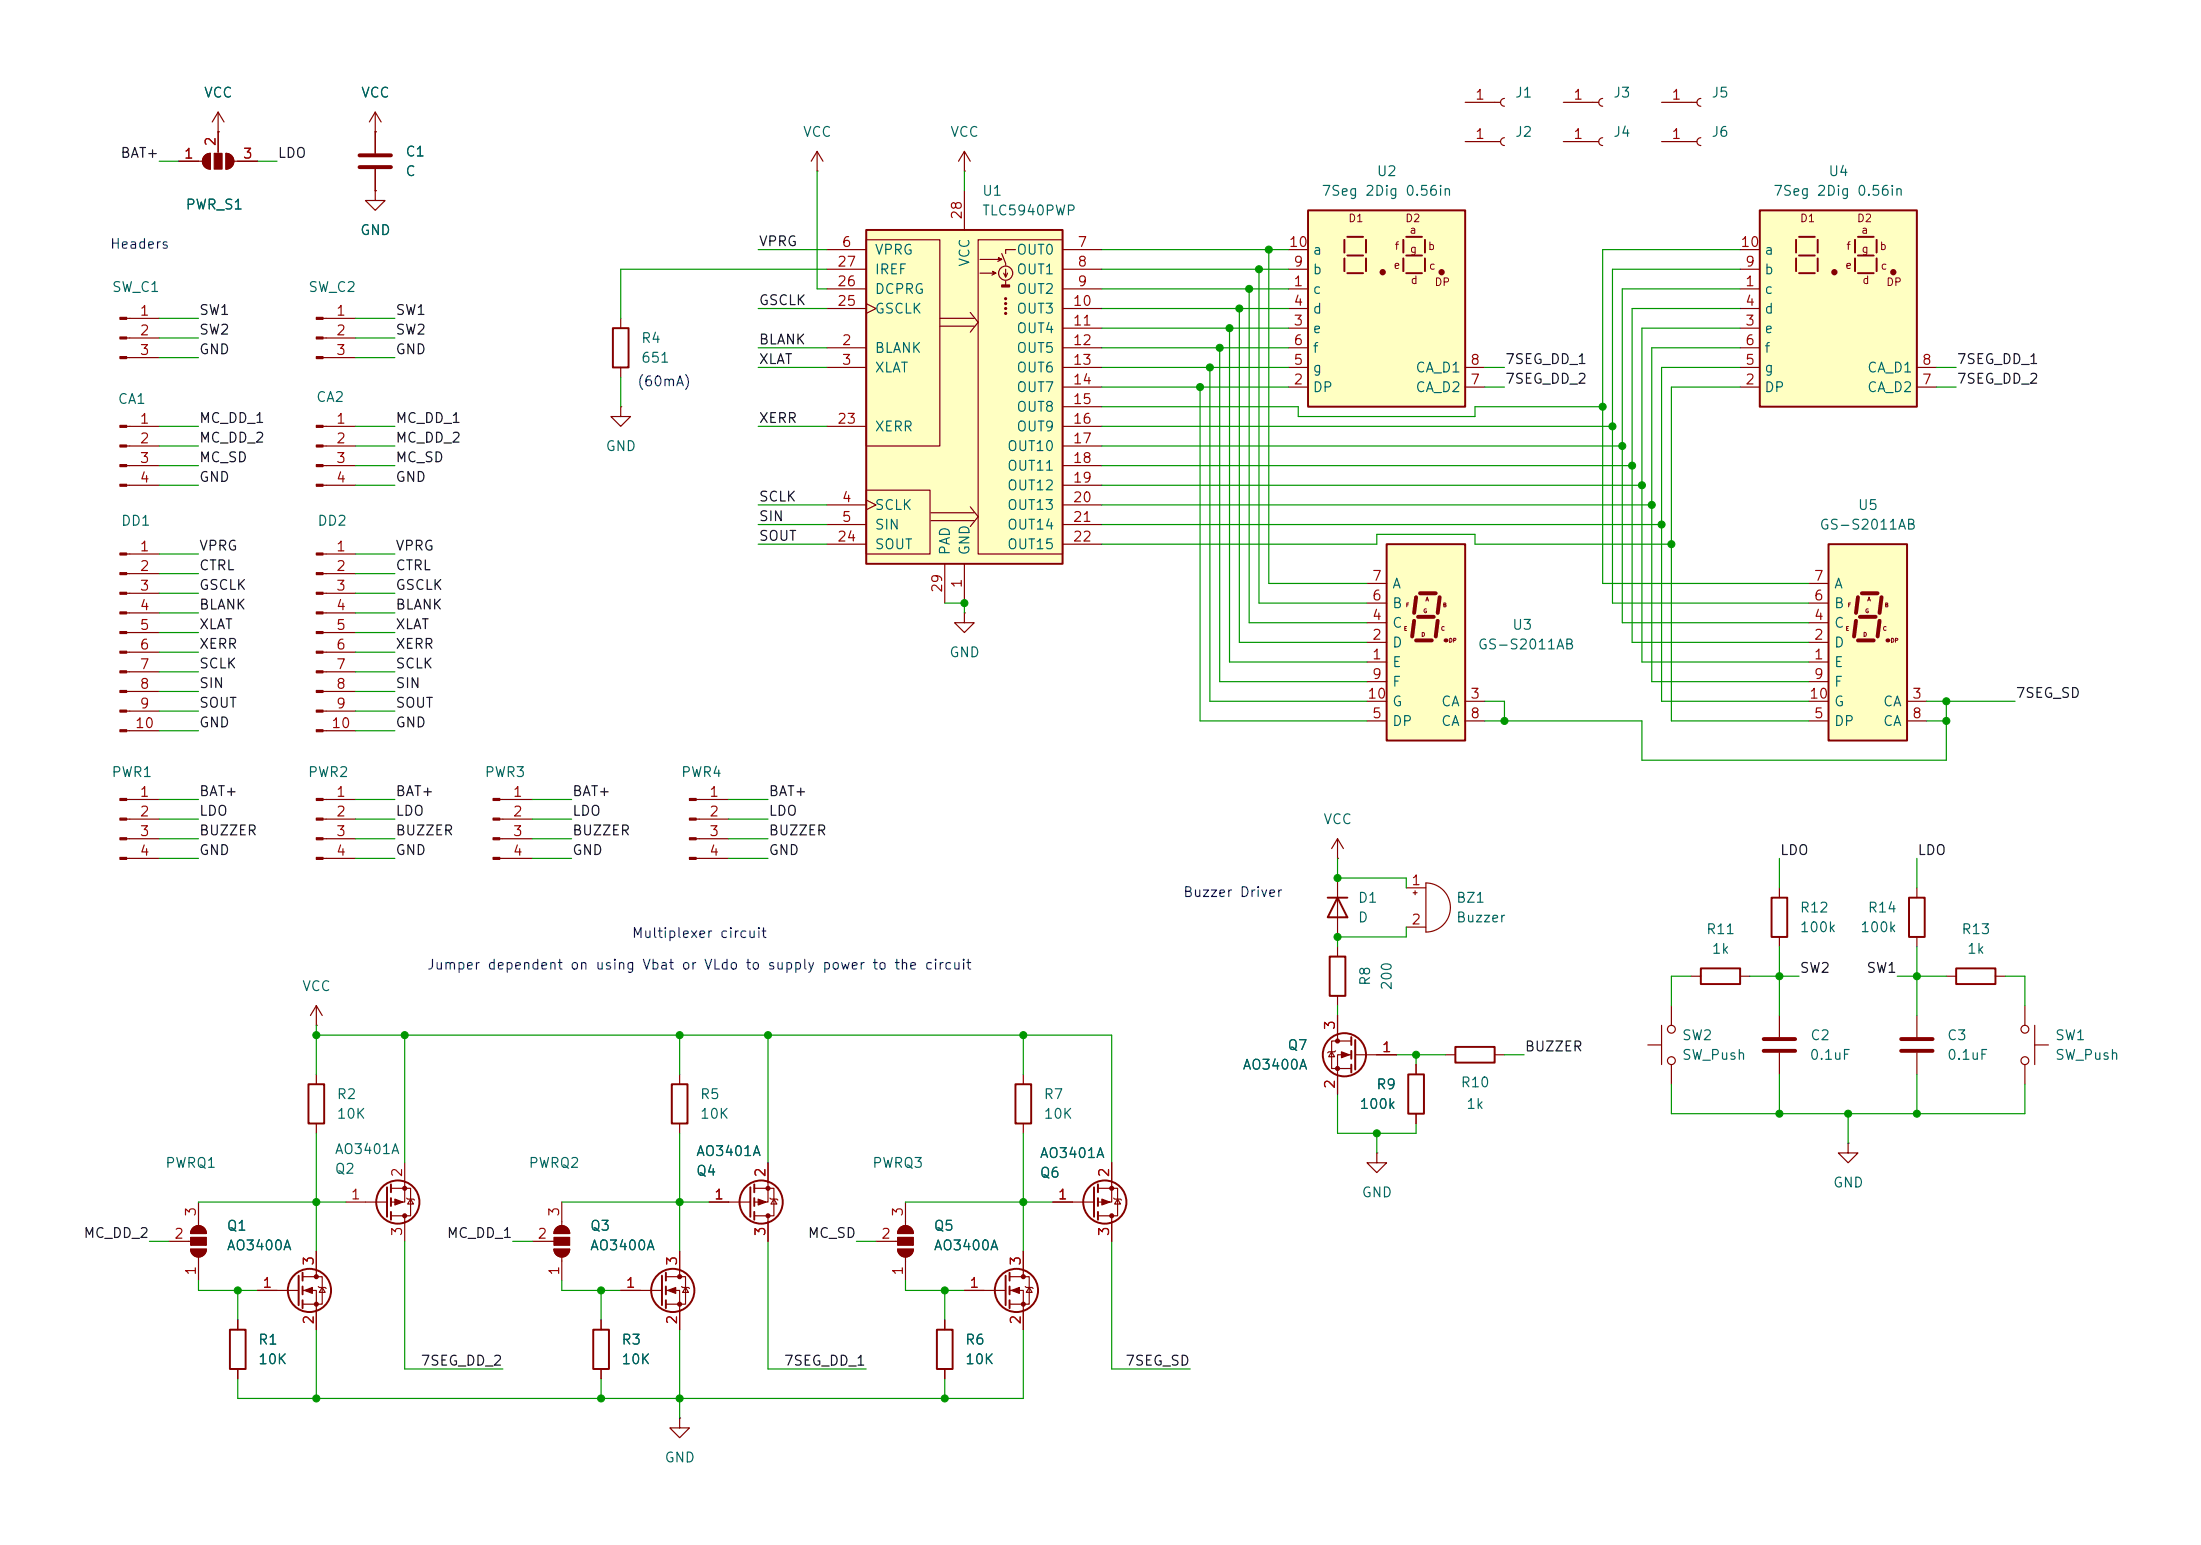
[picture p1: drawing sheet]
<svg xmlns="http://www.w3.org/2000/svg" width="285mm" height="200mm" viewBox="0 0 285 200" stroke-linecap="round" stroke-linejoin="round" font-family="sans-serif">
<path d="M112 29.7h25.4v43.2h-25.4z" fill="#ffffc2"/>
<g fill="none" stroke="#840000" stroke-width=".25">
<path d="M112 29.7h25.4v43.2h-25.4zM229.1 116.1h2.1v5.1h-2.1zM246.9 116.1h2v5.1h-2zM220 125.2h5.1v2.1h-5.1zM253 125.2h5.1v2.1h-5.1zM50.1 153.6v3.8M50.6 153.2v1M50.6 155v1M50.6 156.7v1.1M38.6 165v3.8M39.1 164.6v1M39.1 166.4v1"/>
<path d="M39.1 168.2v1"/>
<circle cx="51.5" cy="155.5" r="2.79"/>
<circle cx="40" cy="166.9" r="2.79"/>
</g>
<g fill="none" stroke="#840000" stroke-width=".15">
<path d="M189.5 13.2h4.6M189.5 18.3h4.6M194.6 12.7a.5 .5 0 0 0-.5 .5 .5 .5 0 0 0 .5 .5M194.6 17.8a.5 .5 0 0 0-.5 .5 .5 .5 0 0 0 .5 .5M202.2 13.2h4.6M202.2 18.3h4.6M207.3 17.8a.5 .5 0 0 0-.5 .5 .5 .5 0 0 0 .5 .5M207.3 12.7a.5 .5 0 0 0-.5 .5 .5 .5 0 0 0 .5 .5M107 32.3h5M107 34.8h5M107 37.4h5M107 39.9h5"/>
<path d="M112 39.3l1.3 .6-1.3 .6M112 31h9.6v26.7h-9.6zM124.7 24.7v5M126.5 31h10.9v40.7h-10.9zM126.8 33.6h2.8l-.6-.3 .6 .3-.6 .2M126.8 35.3h2l-.5-.2 .5 .2-.5 .3M129.6 32.8l.5 1.3v.2M130.1 34.8v1l-.3-.5M130.1 36.3v.6M130.3 35.3l-.2 .5M131.3 32.3h-1.2v.5M137.4 32.3h5.1"/>
<path d="M137.4 34.8h5.1M137.4 37.4h5.1M137.4 39.9h5.1M80.3 52.6v1.3h1.3l-1.3 1.2-1.3-1.2h1.3M80.3 52.6h.1M107 45h5M107 47.5h5M107 55.1h5M121.6 41.2h4.4M121.6 42.2h4.4M125.5 40.4l1 1.3-1 1.3M137.4 45h5.1"/>
<path d="M137.4 47.5h5.1M137.4 42.4h5.1M137.4 50.1h5.1M137.4 52.6h5.1M137.4 55.1h5.1M137.4 57.7h5.1M16.4 71.7h4.2M16.4 74.2h4.2M16.4 76.7h4.2M16.4 79.3h4.2M107 65.3h5M107 67.8h5"/>
<path d="M107 70.4h5M112 64.7l1.3 .6-1.3 .6M112 63.4h8.3v8.3h-8.3zM120.4 66.3h5.6M120.4 67.3h5.6M122.2 72.9v5.1M124.7 72.9v5.1M125.5 65.6l1 1.2-1 1.3M137.4 65.3h5.1M137.4 67.8h5.1M137.4 60.2h5.1M137.4 62.8h5.1"/>
<path d="M137.4 70.4h5.1M16.4 81.8h4.2M16.4 84.4h4.2M16.4 86.9h4.2M16.4 89.4h4.2M16.4 92h4.2M16.4 94.5h4.2M64.6 103.4h4.3M64.6 105.9h4.3M64.6 108.5h4.3M64.6 111h4.3M230.1 114.8v1.3"/>
<path d="M247.9 114.8v1.3M40.9 132.6h.1M40.9 130.1v2.5M40.9 130.1l-.7 1.2M40.9 130.1l.8 1.2M213.1 135.2h1.8M214.9 132.6v5.1M216.2 130.1v2.5M216.2 137.7v2.5M218.7 126.3h1.3M225.1 126.3h1.2M230.1 121.2v1.3"/>
<path d="M230.1 131.3v2.8M230.1 136.2v2.8M247.9 121.2v1.3M247.9 131.3v2.8M247.9 136.2v2.8M251.7 126.3h1.3M258.1 126.3h1.3M261.9 130.1v2.5M261.9 137.7v2.5M263.2 135.2h1.7M263.2 132.6v5.1M44.7 155.5h5.4"/>
<path d="M50.6 153.7h2.5v3.6h-2.5M52.3 150.4v5.1h-1.7M52.3 157.3v3.3M52.6 155l.1 .1h.8l.1 .1M53.1 155.1l.4 .6h-.8zM239 147.9v1.2h1.3l-1.3 1.3-1.2-1.3h1.2M239 147.9h.1M33.3 166.9h5.3M39.1 165.1h2.6v3.6h-2.6M39.1 166.9h1.8v5.1M40.9 161.8v3.3M41.2 166.4l.1 .1h.8l.1 .2"/>
<path d="M41.7 166.5l.4 .7h-.8z"/>
<circle cx="130.1" cy="35.3" r=".91"/>
<circle cx="216.2" cy="133.1" r=".51"/>
<circle cx="216.2" cy="137.2" r=".51"/>
<circle cx="261.9" cy="137.2" r=".51"/>
<circle cx="261.9" cy="133.1" r=".51"/>
</g>
<g fill="#840000" stroke="#840000" stroke-width=".15">
<path d="M129.6 36.9h1v.2h-1z"/>
<path d="M39.4 166.9l1-.4v.8z"/>
<path d="M15.5 71.5h.9v.3h-.9z"/>
<path d="M15.5 74.1h.9v.2h-.9z"/>
<path d="M15.5 76.6h.9v.3h-.9z"/>
<path d="M15.5 79.1h.9v.3h-.9z"/>
<path d="M15.5 81.7h.9v.2h-.9z"/>
<path d="M15.5 84.2h.9v.3h-.9z"/>
<path d="M15.5 86.8h.9v.2h-.9z"/>
<path d="M15.5 89.3h.9v.3h-.9z"/>
<path d="M15.5 91.8h.9v.3h-.9z"/>
<path d="M15.5 94.4h.9v.2h-.9z"/>
<path d="M51.1 155.1l1 .4-1 .4z"/>
<path d="M63.8 103.3h.8v.2h-.8z"/>
<path d="M63.8 105.8h.8v.3h-.8z"/>
<path d="M63.8 108.4h.8v.2h-.8z"/>
<path d="M63.8 110.9h.8v.3h-.8z"/>
<circle cx="130.1" cy="38.6" r=".13"/>
<circle cx="130.1" cy="39.3" r=".13"/>
<circle cx="130.1" cy="39.9" r=".13"/>
<circle cx="130.1" cy="40.5" r=".13"/>
<circle cx="40.9" cy="165.1" r=".25"/>
<circle cx="40.9" cy="168.7" r=".25"/>
<circle cx="52.3" cy="157.3" r=".25"/>
<circle cx="52.3" cy="153.7" r=".25"/>
</g>
<path d="M228.1 134.4h4.1M228.1 135.9h4.1M245.9 134.4h4.1M245.9 135.9h4.1" fill="none" stroke="#840000" stroke-width=".51"/>
<path d="M236.5 70.4h10.2v25.4h-10.2z" fill="#ffffc2"/>
<path d="M236.5 70.4h10.2v25.4h-10.2z" fill="none" stroke="#840000" stroke-width=".25"/>
<path d="M240.3 77.2l-.3 2.1M240.6 79.8h2M240.8 76.7h2M243.3 77.2l-.2 2.1M240 80.3l-.2 2M240.3 82.8h2M243.1 80.3l-.3 2" fill="none" stroke="#840000" stroke-width=".51"/>
<circle cx="244.1" cy="82.8" r=".25" fill="#840000"/>
<path d="M234 78h2.5M234 75.5h2.5M234 85.6h2.5M234 83.1h2.5M234 90.7h2.5M234 80.5h2.5M234 93.2h2.5M234 88.2h2.5M246.7 90.7h2.5M246.7 93.2h2.5" fill="none" stroke="#840000" stroke-width=".15"/>
<path d="M179.3 70.4h10.2v25.4h-10.2z" fill="#ffffc2"/>
<path d="M179.3 70.4h10.2v25.4h-10.2z" fill="none" stroke="#840000" stroke-width=".25"/>
<path d="M183.2 77.2l-.3 2.1M183.4 79.8h2M183.7 76.7h2M186.2 77.2l-.3 2.1M182.9 80.3l-.3 2M183.2 82.8h2M185.9 80.3l-.2 2" fill="none" stroke="#840000" stroke-width=".51"/>
<circle cx="187" cy="82.8" r=".25" fill="#840000"/>
<g fill="none" stroke="#840000" stroke-width=".15">
<path d="M176.8 78h2.5M176.8 75.5h2.5M176.8 85.6h2.5M176.8 83.1h2.5M176.8 90.7h2.5M176.8 80.5h2.5M176.8 93.2h2.5M176.8 88.2h2.5M189.5 90.7h2.5M189.5 93.2h2.5M173 111h.1M173 108.5l-.8 1.3"/>
<path d="M173 108.5l.8 1.3M173 108.5v2.5M173 113.6v7.6M181.9 114.8h2.5M181.9 119.9h2.5M182.8 115.5h.5M183 115.2v.5M184.4 114.2a3.2 3.2 0 0 1 3.2 3.2 3.2 3.2 0 0 1-3.2 3.2zM87.9 139v1.2M172.2 136l.4 .7h-.8zM172.7 135.9l-.1 .1h-.8l-.1 .2M173 122.5v1.2"/>
<path d="M173 128.8v1.3M173 131.3v3.3M174.8 134.6h-2.6v3.6h2.6M174.8 136.4h-1.8v5.1M175.3 136.4h5.3M183.2 137.7v1.3M187 136.4h1.2M193.3 136.4h1.3M87.9 145.3v1.3M178.1 149.1v1.3h-1.3l1.3 1.3 1.2-1.3h-1.2M178.1 149.1h.1M183.2 144v1.3"/>
</g>
<g fill="none" stroke="#840000" stroke-width=".25">
<path d="M171.7 116.1h2.6M173 116.1l1.3 2.5h-2.6zM172 123.7h2v5.1h-2zM174.8 134.1v1.1M174.8 135.9v1M174.8 137.7v1M175.3 134.5v3.8M182.1 139h2.1v5h-2.1zM188.2 135.4h5.1v2h-5.1zM86.9 140.2h2v5.1h-2z"/>
<circle cx="173.9" cy="136.4" r="2.79"/>
</g>
<g fill="#840000" stroke="#840000" stroke-width=".15">
<path d="M173.5 136l1 .4-1 .4z"/>
<circle cx="173" cy="134.6" r=".25"/>
<circle cx="173" cy="138.2" r=".25"/>
</g>
<path d="M169.2 27.2h20.3v25.4h-20.3z" fill="#ffffc2"/>
<g fill="none" stroke="#840000" stroke-width=".25">
<path d="M169.2 27.2h20.3v25.4h-20.3zM173.9 31v1.7M173.9 33.4v1.7M174.3 30.6h2M174.3 33h2M174.3 35.3h2M176.7 31v1.7M176.7 33.4v1.7M181.5 31v1.7M181.5 33.4v1.7M181.9 30.6h2M181.9 33h2"/>
<path d="M181.9 35.3h2M184.3 31v1.7M184.3 33.4v1.7M79.3 42.4h2v5.1h-2zM131.3 140.2h2.1v5.1h-2.1z"/>
</g>
<g fill="#840000" stroke="#840000" stroke-width=".25">
<circle cx="178.8" cy="35.2" r=".28"/>
<circle cx="186.5" cy="35.2" r=".28"/>
</g>
<g fill="none" stroke="#840000" stroke-width=".15">
<path d="M166.6 37.4h2.6M166.6 39.9h2.6M166.6 34.8h2.6M166.6 32.3h2.6M80.3 41.2v1.2M80.3 47.5v1.3M166.6 50.1h2.6M166.6 42.4h2.6M166.6 47.5h2.6M166.6 45h2.6M189.5 50.1h2.5M189.5 47.5h2.5"/>
<path d="M132.4 139v1.2M132.4 145.3v1.3"/>
</g>
<path d="M227.6 27.2h20.3v25.4h-20.3z" fill="#ffffc2"/>
<g fill="none" stroke="#840000" stroke-width=".25">
<path d="M227.6 27.2h20.3v25.4h-20.3zM232.3 31v1.7M232.3 33.4v1.7M232.7 30.6h2M232.7 33h2M232.7 35.3h2M235.1 31v1.7M235.1 33.4v1.7M239.9 31v1.7M239.9 33.4v1.7M240.3 30.6h2M240.3 33h2"/>
<path d="M240.3 35.3h2M242.7 31v1.7M242.7 33.4v1.7M39.9 140.2h2v5.1h-2zM97 153.6v3.8M97.6 153.2v1M97.6 155v1M97.6 156.7v1.1M141.5 153.6v3.8M142 153.2v1M142 155v1M142 156.7v1.1"/>
<path d="M29.7 172h2.1v5.1h-2.1zM76.7 172h2.1v5.1h-2.1zM85.6 165v3.8M86.1 164.6v1M86.1 166.4v1M86.1 168.2v1M121.2 172h2v5.1h-2zM130.1 165v3.8M130.6 164.6v1M130.6 166.4v1M130.6 168.2v1"/>
<circle cx="98.4" cy="155.5" r="2.79"/>
<circle cx="142.9" cy="155.5" r="2.79"/>
<circle cx="87" cy="166.9" r="2.79"/>
<circle cx="131.5" cy="166.9" r="2.79"/>
</g>
<g fill="#840000" stroke="#840000" stroke-width=".25">
<circle cx="237.3" cy="35.2" r=".28"/>
<circle cx="244.9" cy="35.2" r=".28"/>
</g>
<g fill="none" stroke="#840000" stroke-width=".15">
<path d="M28.2 17h.1M28.2 14.5v5.3M28.2 14.5l-.7 1.3M28.2 14.5l.8 1.3M29.2 19.8a1.02 1.02 0 0 1 1 1.1 1.02 1.02 0 0 1-1 1zM48.5 17h.1M48.5 14.5l-.7 1.3M48.5 14.5l.8 1.3M48.5 14.5v5.3M105.7 19.6l-.8 1.3M105.7 19.6l.7 1.3M105.7 19.6v2.5"/>
<path d="M124.7 19.6l-.7 1.3M124.7 19.6l.8 1.3M124.7 19.6v2.5M214.9 18.3h4.6M214.9 13.2h4.6M220 17.8a.5 .5 0 0 0-.5 .5 .5 .5 0 0 0 .5 .5M220 12.7a.5 .5 0 0 0-.5 .5 .5 .5 0 0 0 .5 .5M23.1 20.9h3.1M26.5 20.1l.3-.2 .4-.1v2.1a1.02 1.02 0 0 1-.9-.7 1.02 1.02 0 0 1 .2-1.1zM30.2 20.9h3.1M48.5 24.7v1.2h1.3l-1.3 1.3-1.2-1.3h1.2M48.5 24.7h.1"/>
<path d="M48.5 21.9v2.8M105.7 22.1h.1M124.7 22.1h.1M225.1 37.4h2.5M225.1 39.9h2.5M225.1 34.8h2.5M225.1 32.3h2.5M16.4 41.2h4.2M16.4 43.7h4.2M16.4 46.3h4.2M16.4 55.1h4.2M16.4 57.7h4.2"/>
<path d="M41.8 41.2h4.2M41.8 43.7h4.2M41.8 46.3h4.2M41.8 55.1h4.2M41.8 57.7h4.2M225.1 50.1h2.5M225.1 42.4h2.5M225.1 47.5h2.5M225.1 45h2.5M247.9 50.1h2.6M247.9 47.5h2.6M16.4 60.2h4.2"/>
<path d="M16.4 62.8h4.2M41.8 60.2h4.2M41.8 62.8h4.2M41.8 71.7h4.2M41.8 74.2h4.2M41.8 76.7h4.2M41.8 79.3h4.2M124.7 79.3v1.2h1.3l-1.3 1.3-1.2-1.3h1.2M124.7 79.3h.1M41.8 81.8h4.2M41.8 84.4h4.2M41.8 86.9h4.2"/>
<path d="M41.8 89.4h4.2M41.8 92h4.2M41.8 94.5h4.2M16.4 103.4h4.2M16.4 105.9h4.2M16.4 108.5h4.2M16.4 111h4.2M41.8 103.4h4.2M41.8 105.9h4.2M41.8 108.5h4.2M41.8 111h4.2M90 103.4h4.3"/>
<path d="M90 105.9h4.3M90 108.5h4.3M90 111h4.3M40.9 139v1.2M173 131.3v2.6M173 139v2.5M178.1 136.4h2.5M183.2 137.7v1.3M25 158.8a1.02 1.02 0 0 1 1.1-.2 1.02 1.02 0 0 1 .6 .9h-2v-.4zM25.7 155.5v3M40.9 145.3v1.3M71.9 158.8a1.02 1.02 0 0 1 1.1-.2 1.02 1.02 0 0 1 .7 .9h-2.1l.1-.4z"/>
<path d="M72.7 155.5v3M91.7 155.5h5.3M97.6 153.7h2.5v3.6h-2.5M99.3 150.4v5.1h-1.7M99.3 157.3v3.3M99.6 155l.1 .1h.8l.1 .1M100.1 155.1l.4 .6h-.8zM116.4 158.8a1.02 1.02 0 0 1 1.1-.2 1.02 1.02 0 0 1 .6 .9h-2l.1-.4zM117.1 155.5v3M136.2 155.5h5.3M142 153.7h2.5v3.6h-2.5M143.8 150.4v5.1h-1.8"/>
<path d="M143.8 157.3v3.3M144 155l.2 .1h.7l.2 .1M144.5 155.1l.4 .6h-.7zM183.2 144v1.3M21.9 160.6h2.8M24.7 161.6h2a1.02 1.02 0 0 1-1 1 1.02 1.02 0 0 1-1-1zM25.7 162.6v3M30.8 170.7v1.3M30.8 177.1v1.2M33.3 166.9h2.5M40.9 161.8v2.6M40.9 169.4v2.6"/>
<path d="M68.9 160.6h2.7M71.6 161.6h2.1a1.02 1.02 0 0 1-1 1 1.02 1.02 0 0 1-1.1-1zM72.7 162.6v3M77.7 170.7v1.3M77.7 177.1v1.2M80.3 166.9h5.3M86.1 165.1h2.6v3.6h-2.6M86.1 166.9h1.8v5.1M87.9 161.8v3.3M88.2 166.4l.1 .1h.7l.2 .2M88.7 166.5l.3 .7h-.7zM113.3 160.6h2.8"/>
<path d="M116.1 161.6h2a1.02 1.02 0 0 1-1 1 1.02 1.02 0 0 1-1-1zM117.1 162.6v3M122.2 170.7v1.3M122.2 177.1v1.2M124.7 166.9h5.4M130.6 165.1h2.5v3.6h-2.5M130.6 166.9h1.8v5.1M132.4 161.8v3.3M132.6 166.4l.1 .1h.8l.1 .2M133.1 166.5l.4 .7h-.8zM87.9 183.4v1.3h1.3l-1.3 1.3-1.3-1.3h1.3M87.9 183.4h.1"/>
</g>
<g fill="#840000" stroke="#840000" stroke-width=".15">
<path d="M89.2 103.3h.8v.2h-.8z"/>
<path d="M89.2 105.8h.8v.3h-.8z"/>
<path d="M89.2 108.4h.8v.2h-.8z"/>
<path d="M89.2 110.9h.8v.3h-.8z"/>
<path d="M15.5 41h.9v.3h-.9z"/>
<path d="M15.5 43.6h.9v.2h-.9z"/>
<path d="M15.5 46.1h.9v.3h-.9z"/>
<path d="M40.9 41h.9v.3h-.9z"/>
<path d="M40.9 43.6h.9v.2h-.9z"/>
<path d="M40.9 46.1h.9v.3h-.9z"/>
<path d="M15.5 55h.9v.3h-.9z"/>
<path d="M15.5 57.6h.9v.2h-.9z"/>
<path d="M15.5 60.1h.9v.3h-.9z"/>
<path d="M15.5 62.6h.9v.3h-.9z"/>
<path d="M26.5 20.1l.3-.2 .4-.1v2.1a1.02 1.02 0 0 1-.9-.7 1.02 1.02 0 0 1 .2-1.1z"/>
<path d="M27.7 19.8h1v2.1h-1z"/>
<path d="M29.2 19.8a1.02 1.02 0 0 1 1 1.1 1.02 1.02 0 0 1-1 1z"/>
<path d="M40.9 55h.9v.3h-.9z"/>
<path d="M40.9 57.6h.9v.2h-.9z"/>
<path d="M40.9 60.1h.9v.3h-.9z"/>
<path d="M40.9 62.6h.9v.3h-.9z"/>
<path d="M40.9 103.3h.9v.2h-.9z"/>
<path d="M40.9 105.8h.9v.3h-.9z"/>
<path d="M40.9 108.4h.9v.2h-.9z"/>
<path d="M40.9 110.9h.9v.3h-.9z"/>
<path d="M71.6 161.6h2.1a1.02 1.02 0 0 1-1 1 1.02 1.02 0 0 1-1.1-1z"/>
<path d="M71.6 160h2.1v1.1h-2.1z"/>
<path d="M71.9 158.8a1.02 1.02 0 0 1 1.1-.2 1.02 1.02 0 0 1 .7 .9h-2.1l.1-.4z"/>
<path d="M86.4 166.9l1-.4v.8z"/>
<path d="M40.9 71.5h.9v.3h-.9z"/>
<path d="M40.9 74.1h.9v.2h-.9z"/>
<path d="M40.9 76.6h.9v.3h-.9z"/>
<path d="M40.9 79.1h.9v.3h-.9z"/>
<path d="M40.9 81.7h.9v.2h-.9z"/>
<path d="M40.9 84.2h.9v.3h-.9z"/>
<path d="M40.9 86.8h.9v.2h-.9z"/>
<path d="M40.9 89.3h.9v.3h-.9z"/>
<path d="M40.9 91.8h.9v.3h-.9z"/>
<path d="M40.9 94.4h.9v.2h-.9z"/>
<path d="M24.7 161.6h2a1.02 1.02 0 0 1-1 1 1.02 1.02 0 0 1-1-1z"/>
<path d="M24.7 160h2v1.1h-2z"/>
<path d="M25 158.8a1.02 1.02 0 0 1 1.1-.2 1.02 1.02 0 0 1 .6 .9h-2v-.4z"/>
<path d="M130.8 166.9l1-.4v.8z"/>
<path d="M15.5 103.3h.9v.2h-.9z"/>
<path d="M15.5 105.8h.9v.3h-.9z"/>
<path d="M15.5 108.4h.9v.2h-.9z"/>
<path d="M15.5 110.9h.9v.3h-.9z"/>
<path d="M116.1 161.6h2a1.02 1.02 0 0 1-1 1 1.02 1.02 0 0 1-1-1z"/>
<path d="M116.1 160h2v1.1h-2z"/>
<path d="M116.4 158.8a1.02 1.02 0 0 1 1.1-.2 1.02 1.02 0 0 1 .6 .9h-2l.1-.4z"/>
<path d="M98.1 155.1l1 .4-1 .4z"/>
<path d="M142.5 155.1l1 .4-1 .4z"/>
<circle cx="87.9" cy="165.1" r=".25"/>
<circle cx="87.9" cy="168.7" r=".25"/>
<circle cx="132.4" cy="165.1" r=".25"/>
<circle cx="132.4" cy="168.7" r=".25"/>
<circle cx="99.3" cy="157.3" r=".25"/>
<circle cx="99.3" cy="153.7" r=".25"/>
<circle cx="143.8" cy="157.3" r=".25"/>
<circle cx="143.8" cy="153.7" r=".25"/>
</g>
<path d="M46.5 20.1h4.1M46.5 21.6h4.1" fill="none" stroke="#840000" stroke-width=".51"/>
<g fill="none" stroke="#009600" stroke-width=".15">
<path d="M20.6 20.9h2.5M33.3 20.9h2.5M98.1 39.9h8.9M98.1 32.3h8.9M105.7 22.1v15.3h1.3M107 34.8h-26.7v6.4M124.7 22.1v2.6M142.5 37.4h24.1M142.5 39.9h24.1M142.5 32.3h24.1M142.5 34.8h24.1M160.3 39.9v43.2h16.5"/>
<path d="M161.6 37.4v43.1h15.2M162.8 34.8v43.2h14M164.1 32.3v43.2h12.7M225.1 37.4h-15.3v43.1h24.2M225.1 39.9h-14v43.2h22.9M225.1 32.3h-17.8v43.2h26.7M225.1 34.8h-16.5v43.2h25.4M20.6 46.3h5.1M20.6 41.2h5.1M20.6 43.7h5.1M20.6 55.1h5.1M20.6 57.7h5.1"/>
<path d="M46 46.3h5.1M46 41.2h5.1M46 43.7h5.1M46 55.1h5.1M46 57.7h5.1M80.3 48.8v3.8M98.1 45h8.9M98.1 55.1h8.9M98.1 47.5h8.9M142.5 45h24.1M142.5 55.1h66.1M142.5 57.7h67.3"/>
<path d="M142.5 47.5h24.1M142.5 42.4h24.1M142.5 50.1h24.1M142.5 52.6h25.4v1.3h22.9v-1.3h16.5M155.2 50.1v43.1h21.6M156.5 47.5v43.2h20.3M157.8 45v43.2h19M159 42.4v43.2h17.8M192 47.5h2.6M192 50.1h2.6M225.1 45h-11.5v43.2h20.4M225.1 47.5h-10.2v43.2h19.1"/>
<path d="M225.1 42.4h-12.7v43.2h21.6M225.1 50.1h-8.9v43.1h17.8M250.5 47.5h2.5M250.5 50.1h2.5M20.6 62.8h5.1M20.6 60.2h5.1M20.6 71.7h5.1M20.6 74.2h5.1M20.6 76.7h5.1M20.6 79.3h5.1M46 62.8h5.1M46 60.2h5.1"/>
<path d="M46 71.7h5.1M46 74.2h5.1M46 76.7h5.1M46 79.3h5.1M98.1 67.8h8.9M98.1 70.4h8.9M98.1 65.3h8.9M122.2 78h2.5v1.3M142.5 70.4h35.6v-1.3h12.7v1.3h25.4M142.5 67.8h72.4M142.5 62.8h69.9M142.5 65.3h71.1"/>
<path d="M142.5 60.2h68.6M20.6 84.4h5.1M20.6 81.8h5.1M20.6 92h5.1M20.6 94.5h5.1M20.6 89.4h5.1M20.6 86.9h5.1M46 84.4h5.1M46 81.8h5.1M46 92h5.1M46 94.5h5.1M46 89.4h5.1"/>
<path d="M46 86.9h5.1M192 90.7h2.6v2.5M249.2 90.7h11.4M249.2 93.2h2.5M251.7 90.7v7.6h-39.3v-5.1h-20.4M20.6 103.4h5.1M20.6 105.9h5.1M20.6 108.5h5.1M20.6 111h5.1M46 103.4h5.1M46 105.9h5.1M46 108.5h5.1"/>
<path d="M46 111h5.1M68.9 103.4h5M68.9 105.9h5M68.9 108.5h5M68.9 111h5M94.3 103.4h5M94.3 105.9h5M94.3 108.5h5M94.3 111h5M173 111v2.6h8.9v1.2M181.9 119.9v1.3h-8.9v1.3M230.1 111v3.8"/>
<path d="M247.9 111v3.8M40.9 133.9h102.9v16.5M40.9 132.6v6.4M52.3 133.9v16.5M87.9 133.9v5.1M99.3 133.9v16.5M132.4 133.9v5.1M173 130.1v1.2M180.6 136.4h6.4M183.2 136.4v1.3M194.6 136.4h2.5M218.7 126.3h-2.5v3.8"/>
<path d="M226.3 126.3h6.4M230.1 122.5v8.8M230.1 139v5M245.4 126.3h6.3M247.9 122.5v8.8M247.9 139v5M259.4 126.3h2.5v3.8M25.7 155.5h19M40.9 146.6v15.2M72.7 155.5h19M87.9 146.6v15.2M117.1 155.5h19.1"/>
<path d="M132.4 146.6v15.2M173 141.5v5.1h10.2v-1.3M178.1 146.6v2.5M216.2 140.2v3.8h45.7v-3.8M239 144v3.9M19.3 160.6h2.6M25.7 165.6v1.3h7.6M30.8 166.9v3.8M40.9 172v8.9M52.3 160.6v16.5h12.7M66.3 160.6h2.6M72.7 165.6v1.3h7.6"/>
<path d="M77.7 166.9v3.8M77.7 178.3v2.6M87.9 172v11.4M99.3 160.6v16.5h12.7M110.8 160.6h2.5M117.1 165.6v1.3h7.6M122.2 166.9v3.8M122.2 178.3v2.6M132.4 172v8.9h-101.6v-2.6M143.8 160.6v16.5h10.1"/>
</g>
<g fill="#009600" stroke="#009600" stroke-width=".13">
<circle cx="87.9" cy="133.9" r=".46"/>
<circle cx="52.3" cy="133.9" r=".46"/>
<circle cx="40.9" cy="133.9" r=".46"/>
<circle cx="87.9" cy="155.5" r=".46"/>
<circle cx="77.7" cy="166.9" r=".46"/>
<circle cx="77.7" cy="180.9" r=".46"/>
<circle cx="99.3" cy="133.9" r=".46"/>
<circle cx="132.4" cy="133.9" r=".46"/>
<circle cx="124.7" cy="78" r=".46"/>
<circle cx="40.9" cy="180.9" r=".46"/>
<circle cx="40.9" cy="155.5" r=".46"/>
<circle cx="30.8" cy="166.9" r=".46"/>
<circle cx="122.2" cy="180.9" r=".46"/>
<circle cx="122.2" cy="166.9" r=".46"/>
<circle cx="87.9" cy="180.9" r=".46"/>
<circle cx="132.4" cy="155.5" r=".46"/>
<circle cx="161.6" cy="37.4" r=".46"/>
<circle cx="160.3" cy="39.9" r=".46"/>
<circle cx="159" cy="42.4" r=".46"/>
<circle cx="162.8" cy="34.8" r=".46"/>
<circle cx="164.1" cy="32.3" r=".46"/>
<circle cx="183.2" cy="136.4" r=".46"/>
<circle cx="173" cy="121.2" r=".46"/>
<circle cx="178.1" cy="146.6" r=".46"/>
<circle cx="194.6" cy="93.2" r=".46"/>
<circle cx="173" cy="113.6" r=".46"/>
<circle cx="211.1" cy="60.2" r=".46"/>
<circle cx="212.4" cy="62.8" r=".46"/>
<circle cx="213.6" cy="65.3" r=".46"/>
<circle cx="209.8" cy="57.7" r=".46"/>
<circle cx="208.6" cy="55.1" r=".46"/>
<circle cx="214.9" cy="67.8" r=".46"/>
<circle cx="216.2" cy="70.4" r=".46"/>
<circle cx="247.9" cy="126.3" r=".46"/>
<circle cx="230.1" cy="126.3" r=".46"/>
<circle cx="239" cy="144" r=".46"/>
<circle cx="247.9" cy="144" r=".46"/>
<circle cx="230.1" cy="144" r=".46"/>
<circle cx="251.7" cy="93.2" r=".46"/>
<circle cx="251.7" cy="90.7" r=".46"/>
<circle cx="155.2" cy="50.1" r=".46"/>
<circle cx="156.5" cy="47.5" r=".46"/>
<circle cx="157.8" cy="45" r=".46"/>
<circle cx="207.3" cy="52.6" r=".46"/>
</g>
<g font-size="1.3" fill="#006464">
<text x="26.3" y="12.9">VCC</text>
<text x="46.6" y="12.9">VCC</text>
<text x="195.9" y="12.9">J1</text>
<text x="208.6" y="12.9">J3</text>
<text x="221.3" y="12.9">J5</text>
<text x="52.4" y="20.6">C1</text>
<text x="52.4" y="23.1">C</text>
<text x="103.8" y="18">VCC</text>
<text x="122.8" y="18">VCC</text>
<text x="178" y="23.1">U2</text>
<text x="195.9" y="18">J2</text>
<text x="208.6" y="18">J4</text>
<text x="221.3" y="18">J6</text>
<text x="236.4" y="23.1">U4</text>
<text x="23.9" y="27.4">PWR_S1</text>
<text x="126.9" y="28.2">TLC5940PWP</text>
<text x="126.9" y="25.6">U1</text>
<text x="170.8" y="25.6">7Seg 2Dig 0.56in</text>
<text x="229.3" y="25.6">7Seg 2Dig 0.56in</text>
<text x="46.5" y="30.7">GND</text>
<text x="113" y="33.3">VPRG</text>
<text x="113" y="35.8">IREF</text>
<text x="125.7" y="34.6" transform="rotate(-90 125.7 34.6)">VCC</text>
<text x="131.4" y="33.3">OUT0</text>
<text x="131.4" y="35.8">OUT1</text>
<text x="169.7" y="35.8">b</text>
<text x="169.7" y="33.3">a</text>
<text x="228.1" y="35.8">b</text>
<text x="228.1" y="33.3">a</text>
<text x="14.4" y="38.1">SW_C1</text>
<text x="39.8" y="38.1">SW_C2</text>
<text x="113" y="40.9">GSCLK</text>
<text x="113" y="38.3">DCPRG</text>
<text x="131.4" y="38.3">OUT2</text>
<text x="131.4" y="40.9">OUT3</text>
<text x="169.7" y="38.3">c</text>
<text x="169.7" y="40.9">d</text>
<text x="228.1" y="38.3">c</text>
<text x="228.1" y="40.9">d</text>
<text x="82.8" y="44.7">R4</text>
<text x="82.8" y="47.2">651</text>
<text x="113" y="46">BLANK</text>
<text x="131.4" y="43.4">OUT4</text>
<text x="131.4" y="46">OUT5</text>
<text x="169.7" y="43.4">e</text>
<text x="169.7" y="46">f</text>
<text x="228.1" y="43.4">e</text>
<text x="228.1" y="46">f</text>
<text x="15.2" y="52.6">CA1</text>
<text x="40.8" y="52.3">CA2</text>
<text x="113" y="48.5">XLAT</text>
<text x="131.4" y="48.5">OUT6</text>
<text x="131.4" y="51">OUT7</text>
<text x="131.4" y="53.6">OUT8</text>
<text x="169.7" y="51">DP</text>
<text x="169.7" y="48.5">g</text>
<text x="183" y="51">CA_D2</text>
<text x="183" y="48.5">CA_D1</text>
<text x="228.1" y="51">DP</text>
<text x="228.1" y="48.5">g</text>
<text x="241.4" y="51">CA_D2</text>
<text x="241.4" y="48.5">CA_D1</text>
<text x="78.2" y="58.7">GND</text>
<text x="113" y="56.1">XERR</text>
<text x="130.2" y="58.7">OUT10</text>
<text x="131.4" y="56.1">OUT9</text>
<text x="130.2" y="61.2">OUT11</text>
<text x="130.2" y="63.7">OUT12</text>
<text x="15.6" y="68.3">DD1</text>
<text x="41" y="68.3">DD2</text>
<text x="113" y="66.3">SCLK</text>
<text x="113" y="68.8">SIN</text>
<text x="113" y="71.4">SOUT</text>
<text x="123.2" y="71.9" transform="rotate(-90 123.2 71.9)">PAD</text>
<text x="125.7" y="71.9" transform="rotate(-90 125.7 71.9)">GND</text>
<text x="130.2" y="66.3">OUT13</text>
<text x="130.2" y="68.8">OUT14</text>
<text x="130.2" y="71.4">OUT15</text>
<text x="235.2" y="68.8">GS-S2011AB</text>
<text x="240.2" y="66.3">U5</text>
<text x="180" y="76.4">A</text>
<text x="237.1" y="76.4">A</text>
<text x="180" y="81.5">C</text>
<text x="180" y="79">B</text>
<text x="195.5" y="81.8">U3</text>
<text x="237.1" y="81.5">C</text>
<text x="237.1" y="79">B</text>
<text x="122.7" y="85.3">GND</text>
<text x="180" y="86.6">E</text>
<text x="180" y="84.1">D</text>
<text x="180" y="89.1">F</text>
<text x="191" y="84.3">GS-S2011AB</text>
<text x="237.1" y="86.6">E</text>
<text x="237.1" y="84.1">D</text>
<text x="237.1" y="89.1">F</text>
<text x="180" y="94.2">DP</text>
<text x="180" y="91.7">G</text>
<text x="186.3" y="91.7">CA</text>
<text x="186.3" y="94.2">CA</text>
<text x="237.1" y="94.2">DP</text>
<text x="237.1" y="91.7">G</text>
<text x="243.5" y="91.7">CA</text>
<text x="243.5" y="94.2">CA</text>
<text x="14.3" y="100.8">PWR1</text>
<text x="39.7" y="100.8">PWR2</text>
<text x="62.6" y="100.8">PWR3</text>
<text x="88" y="100.8">PWR4</text>
<text x="171.1" y="106.9">VCC</text>
<text x="175.5" y="117.1">D1</text>
<text x="175.5" y="119.6">D</text>
<text x="188.2" y="117.1">BZ1</text>
<text x="188.2" y="119.6">Buzzer</text>
<text x="232.7" y="118.3">R12</text>
<text x="241.5" y="118.3">R14</text>
<text x="220.6" y="121.1">R11</text>
<text x="221.3" y="123.7">1k</text>
<text x="232.7" y="120.9">100k</text>
<text x="240.5" y="120.9">100k</text>
<text x="253.6" y="121.1">R13</text>
<text x="254.3" y="123.7">1k</text>
<text x="39" y="128.5">VCC</text>
<text x="177.5" y="127.6" transform="rotate(-90 177.5 127.6)">R8</text>
<text x="180.3" y="128.2" transform="rotate(-90 180.3 128.2)">200</text>
<text x="166.4" y="136.1">Q7</text>
<text x="217.5" y="134.9">SW2</text>
<text x="217.5" y="137.4">SW_Push</text>
<text x="234" y="137.4">0.1uF</text>
<text x="234.1" y="134.9">C2</text>
<text x="251.7" y="134.9">C3</text>
<text x="251.7" y="137.4">0.1uF</text>
<text x="265.7" y="134.9">SW1</text>
<text x="265.7" y="137.4">SW_Push</text>
<text x="43.5" y="142.5">R2</text>
<text x="90.5" y="142.5">R5</text>
<text x="134.9" y="142.5">R7</text>
<text x="160.6" y="138.7">AO3400A</text>
<text x="175.7" y="143.7">100k</text>
<text x="177.9" y="141.2">R9</text>
<text x="188.8" y="141">R10</text>
<text x="189.6" y="143.7">1k</text>
<text x="43.2" y="149.6">AO3401A</text>
<text x="43.5" y="145">10K</text>
<text x="89.9" y="149.8">AO3401A</text>
<text x="90.5" y="145">10K</text>
<text x="134.9" y="145">10K</text>
<text x="21.3" y="151.4">PWRQ1</text>
<text x="43.2" y="152.1">Q2</text>
<text x="68.3" y="151.4">PWRQ2</text>
<text x="89.9" y="152.4">Q4</text>
<text x="112.7" y="151.4">PWRQ3</text>
<text x="134.4" y="150.1">AO3401A</text>
<text x="134.4" y="152.6">Q6</text>
<text x="176" y="155.2">GND</text>
<text x="237" y="153.9">GND</text>
<text x="29.2" y="159.5">Q1</text>
<text x="76.2" y="159.5">Q3</text>
<text x="120.7" y="159.5">Q5</text>
<text x="29.2" y="162">AO3400A</text>
<text x="76.2" y="162">AO3400A</text>
<text x="120.7" y="162">AO3400A</text>
<text x="33.3" y="174.2">R1</text>
<text x="33.3" y="176.8">10K</text>
<text x="80.3" y="174.2">R3</text>
<text x="80.3" y="176.8">10K</text>
<text x="124.7" y="174.2">R6</text>
<text x="124.7" y="176.8">10K</text>
<text x="85.9" y="189.5">GND</text>
</g>
<g font-size="1.3" fill="#a90000">
<text x="190.7" y="13.2">1</text>
<text x="203.4" y="13.2">1</text>
<text x="216.1" y="13.2">1</text>
<text x="23.7" y="20.8">1</text>
<text x="28.2" y="19" transform="rotate(-90 28.2 19)">2</text>
<text x="31.3" y="20.8">3</text>
<text x="190.7" y="18.3">1</text>
<text x="203.4" y="18.3">1</text>
<text x="216.1" y="18.3">1</text>
<text x="124.7" y="28.5" transform="rotate(-90 124.7 28.5)">28</text>
<text x="108.2" y="34.8">27</text>
<text x="108.8" y="32.3">6</text>
<text x="139.3" y="32.3">7</text>
<text x="139.3" y="34.8">8</text>
<text x="166.6" y="32.3">10</text>
<text x="167.2" y="34.8">9</text>
<text x="225" y="32.3">10</text>
<text x="225.6" y="34.8">9</text>
<text x="18" y="41.1">1</text>
<text x="43.4" y="41.1">1</text>
<text x="108.2" y="39.9">25</text>
<text x="108.2" y="37.3">26</text>
<text x="138.7" y="39.9">10</text>
<text x="139.3" y="37.3">9</text>
<text x="167.2" y="37.3">1</text>
<text x="167.2" y="39.9">4</text>
<text x="225.6" y="37.3">1</text>
<text x="225.6" y="39.9">4</text>
<text x="18" y="43.7">2</text>
<text x="18" y="46.2">3</text>
<text x="43.4" y="43.7">2</text>
<text x="43.4" y="46.2">3</text>
<text x="108.8" y="45">2</text>
<text x="108.8" y="47.5">3</text>
<text x="138.7" y="42.4">11</text>
<text x="138.7" y="45">12</text>
<text x="138.7" y="47.5">13</text>
<text x="167.2" y="42.4">3</text>
<text x="167.2" y="47.5">5</text>
<text x="167.2" y="45">6</text>
<text x="190.1" y="47.5">8</text>
<text x="225.6" y="42.4">3</text>
<text x="225.6" y="47.5">5</text>
<text x="225.6" y="45">6</text>
<text x="248.5" y="47.5">8</text>
<text x="138.7" y="50">14</text>
<text x="138.7" y="52.6">15</text>
<text x="167.2" y="50">2</text>
<text x="190.1" y="50">7</text>
<text x="225.6" y="50">2</text>
<text x="248.5" y="50">7</text>
<text x="18" y="55.1">1</text>
<text x="18" y="57.7">2</text>
<text x="43.4" y="55.1">1</text>
<text x="43.4" y="57.7">2</text>
<text x="108.2" y="55.1">23</text>
<text x="138.7" y="55.1">16</text>
<text x="138.7" y="57.7">17</text>
<text x="18" y="60.2">3</text>
<text x="18" y="62.7">4</text>
<text x="43.4" y="60.2">3</text>
<text x="43.4" y="62.7">4</text>
<text x="108.8" y="65.3">4</text>
<text x="138.7" y="60.2">18</text>
<text x="138.7" y="62.7">19</text>
<text x="138.7" y="65.3">20</text>
<text x="18" y="71.6">1</text>
<text x="43.4" y="71.6">1</text>
<text x="108.2" y="70.4">24</text>
<text x="108.8" y="67.8">5</text>
<text x="138.7" y="67.8">21</text>
<text x="138.7" y="70.4">22</text>
<text x="18" y="74.2">2</text>
<text x="18" y="76.7">3</text>
<text x="43.4" y="74.2">2</text>
<text x="43.4" y="76.7">3</text>
<text x="122.2" y="76.8" transform="rotate(-90 122.2 76.8)">29</text>
<text x="124.7" y="76.2" transform="rotate(-90 124.7 76.2)">1</text>
<text x="177.4" y="78">6</text>
<text x="177.4" y="75.4">7</text>
<text x="234.5" y="78">6</text>
<text x="234.5" y="75.4">7</text>
<text x="18" y="79.2">4</text>
<text x="18" y="81.8">5</text>
<text x="43.4" y="79.2">4</text>
<text x="43.4" y="81.8">5</text>
<text x="177.4" y="83.1">2</text>
<text x="177.4" y="80.5">4</text>
<text x="234.5" y="83.1">2</text>
<text x="234.5" y="80.5">4</text>
<text x="18" y="84.3">6</text>
<text x="18" y="86.9">7</text>
<text x="18" y="89.4">8</text>
<text x="43.4" y="84.3">6</text>
<text x="43.4" y="86.9">7</text>
<text x="43.4" y="89.4">8</text>
<text x="177.4" y="85.6">1</text>
<text x="177.4" y="88.1">9</text>
<text x="234.5" y="85.6">1</text>
<text x="234.5" y="88.1">9</text>
<text x="17.4" y="94.5">10</text>
<text x="18" y="91.9">9</text>
<text x="42.8" y="94.5">10</text>
<text x="43.4" y="91.9">9</text>
<text x="176.8" y="90.7">10</text>
<text x="177.4" y="93.2">5</text>
<text x="190.1" y="90.7">3</text>
<text x="190.1" y="93.2">8</text>
<text x="233.9" y="90.7">10</text>
<text x="234.5" y="93.2">5</text>
<text x="247.2" y="90.7">3</text>
<text x="247.2" y="93.2">8</text>
<text x="18" y="103.4">1</text>
<text x="18" y="105.9">2</text>
<text x="43.4" y="103.4">1</text>
<text x="43.4" y="105.9">2</text>
<text x="66.2" y="103.4">1</text>
<text x="66.2" y="105.9">2</text>
<text x="91.6" y="103.4">1</text>
<text x="91.6" y="105.9">2</text>
<text x="18" y="108.5">3</text>
<text x="18" y="111">4</text>
<text x="43.4" y="108.5">3</text>
<text x="43.4" y="111">4</text>
<text x="66.2" y="108.5">3</text>
<text x="66.2" y="111">4</text>
<text x="91.6" y="108.5">3</text>
<text x="91.6" y="111">4</text>
<text x="182.4" y="114.8">1</text>
<text x="182.4" y="119.9">2</text>
<text x="173" y="133.3" transform="rotate(-90 173 133.3)">3</text>
<text x="178.6" y="136.4">1</text>
<text x="173" y="140.9" transform="rotate(-90 173 140.9)">2</text>
<text x="45.3" y="155.4">1</text>
<text x="52.3" y="152.4" transform="rotate(-90 52.3 152.4)">2</text>
<text x="92.3" y="155.4">1</text>
<text x="99.3" y="152.4" transform="rotate(-90 99.3 152.4)">2</text>
<text x="136.7" y="155.4">1</text>
<text x="143.8" y="152.4" transform="rotate(-90 143.8 152.4)">2</text>
<text x="22.4" y="160.5">2</text>
<text x="25.6" y="157.5" transform="rotate(-90 25.6 157.5)">3</text>
<text x="52.3" y="160" transform="rotate(-90 52.3 160)">3</text>
<text x="69.4" y="160.5">2</text>
<text x="72.6" y="157.5" transform="rotate(-90 72.6 157.5)">3</text>
<text x="99.3" y="160" transform="rotate(-90 99.3 160)">3</text>
<text x="113.9" y="160.5">2</text>
<text x="117.1" y="157.5" transform="rotate(-90 117.1 157.5)">3</text>
<text x="143.8" y="160" transform="rotate(-90 143.8 160)">3</text>
<text x="25.6" y="165.1" transform="rotate(-90 25.6 165.1)">1</text>
<text x="33.9" y="166.9">1</text>
<text x="40.9" y="163.8" transform="rotate(-90 40.9 163.8)">3</text>
<text x="72.6" y="165.1" transform="rotate(-90 72.6 165.1)">1</text>
<text x="80.8" y="166.9">1</text>
<text x="87.9" y="163.8" transform="rotate(-90 87.9 163.8)">3</text>
<text x="117.1" y="165.1" transform="rotate(-90 117.1 165.1)">1</text>
<text x="125.3" y="166.9">1</text>
<text x="132.3" y="163.8" transform="rotate(-90 132.3 163.8)">3</text>
<text x="40.9" y="171.4" transform="rotate(-90 40.9 171.4)">2</text>
<text x="87.9" y="171.4" transform="rotate(-90 87.9 171.4)">2</text>
<text x="132.3" y="171.4" transform="rotate(-90 132.3 171.4)">2</text>
</g>
<g font-size="1.3" fill="#0f0f0f">
<text x="15.5" y="20.7">BAT+</text>
<text x="35.8" y="20.7">LDO</text>
<text x="98.1" y="32.2">VPRG</text>
<text x="25.7" y="41.1">SW1</text>
<text x="51.1" y="41.1">SW1</text>
<text x="98.1" y="39.8">GSCLK</text>
<text x="25.7" y="46.1">GND</text>
<text x="25.7" y="43.6">SW2</text>
<text x="51.1" y="46.1">GND</text>
<text x="51.1" y="43.6">SW2</text>
<text x="98.1" y="47.4">XLAT</text>
<text x="98.1" y="44.9">BLANK</text>
<text x="194.6" y="47.4">7SEG_DD_1</text>
<text x="253" y="47.4">7SEG_DD_1</text>
<text x="194.6" y="49.9">7SEG_DD_2</text>
<text x="253" y="49.9">7SEG_DD_2</text>
<text x="25.7" y="57.6">MC_DD_2</text>
<text x="25.7" y="55">MC_DD_1</text>
<text x="51.1" y="55">MC_DD_1</text>
<text x="51.1" y="57.6">MC_DD_2</text>
<text x="98.1" y="55">XERR</text>
<text x="25.7" y="60.1">MC_SD</text>
<text x="25.7" y="62.6">GND</text>
<text x="51.1" y="60.1">MC_SD</text>
<text x="51.1" y="62.6">GND</text>
<text x="98.1" y="65.2">SCLK</text>
<text x="25.7" y="71.5">VPRG</text>
<text x="51.1" y="71.5">VPRG</text>
<text x="98.1" y="67.7">SIN</text>
<text x="98.1" y="70.3">SOUT</text>
<text x="25.7" y="74.1">CTRL</text>
<text x="25.7" y="76.6">GSCLK</text>
<text x="51.1" y="74.1">CTRL</text>
<text x="51.1" y="76.6">GSCLK</text>
<text x="25.7" y="79.2">BLANK</text>
<text x="25.7" y="81.7">XLAT</text>
<text x="51.1" y="79.2">BLANK</text>
<text x="51.1" y="81.7">XLAT</text>
<text x="25.7" y="86.8">SCLK</text>
<text x="25.7" y="84.2">XERR</text>
<text x="25.7" y="89.3">SIN</text>
<text x="51.1" y="86.8">SCLK</text>
<text x="51.1" y="84.2">XERR</text>
<text x="51.1" y="89.3">SIN</text>
<text x="25.7" y="91.9">SOUT</text>
<text x="25.7" y="94.4">GND</text>
<text x="51.1" y="94.4">GND</text>
<text x="51.1" y="91.9">SOUT</text>
<text x="260.6" y="90.6">7SEG_SD</text>
<text x="25.7" y="105.8">LDO</text>
<text x="25.7" y="103.3">BAT+</text>
<text x="51.1" y="105.8">LDO</text>
<text x="51.1" y="103.3">BAT+</text>
<text x="73.9" y="103.3">BAT+</text>
<text x="73.9" y="105.8">LDO</text>
<text x="99.3" y="103.3">BAT+</text>
<text x="99.3" y="105.8">LDO</text>
<text x="25.7" y="108.4">BUZZER</text>
<text x="25.7" y="110.9">GND</text>
<text x="51.1" y="110.9">GND</text>
<text x="51.1" y="108.4">BUZZER</text>
<text x="73.9" y="110.9">GND</text>
<text x="73.9" y="108.4">BUZZER</text>
<text x="99.3" y="110.9">GND</text>
<text x="99.3" y="108.4">BUZZER</text>
<text x="230.1" y="110.9">LDO</text>
<text x="247.9" y="110.9">LDO</text>
<text x="232.7" y="126.1">SW2</text>
<text x="241.3" y="126.1">SW1</text>
<text x="197.1" y="136.3">BUZZER</text>
<text x="10.7" y="160.4">MC_DD_2</text>
<text x="57.7" y="160.4">MC_DD_1</text>
<text x="104.4" y="160.4">MC_SD</text>
<text x="54.3" y="176.9">7SEG_DD_2</text>
<text x="101.3" y="176.9">7SEG_DD_1</text>
<text x="145.5" y="176.9">7SEG_SD</text>
</g>
<g font-size="1.3" fill="#0000c2">
<text x="14.1" y="32.5">Headers</text>
<text x="82.3" y="50.3">(60mA)</text>
<text x="152.9" y="116.3">Buzzer Driver</text>
<text x="55.1" y="125.7">Jumper dependent on using Vbat or VLdo to supply power to the circuit</text>
<text x="81.6" y="121.6">Multiplexer circuit</text>
</g>
<g font-size="1" fill="#840000">
<text x="174.3" y="29">D1</text>
<text x="181.7" y="29">D2</text>
<text x="232.7" y="29">D1</text>
<text x="240.1" y="29">D2</text>
<text x="180.2" y="35">e</text>
<text x="180.3" y="32.6">f</text>
<text x="182.2" y="30.5">a</text>
<text x="182.3" y="32.9">g</text>
<text x="184.6" y="32.6">b</text>
<text x="184.7" y="35.1">c</text>
<text x="238.6" y="35">e</text>
<text x="238.7" y="32.6">f</text>
<text x="240.6" y="30.5">a</text>
<text x="240.7" y="32.9">g</text>
<text x="243" y="32.6">b</text>
<text x="243.2" y="35.1">c</text>
<text x="182.4" y="37">d</text>
<text x="185.5" y="37.2">DP</text>
<text x="240.8" y="37">d</text>
<text x="243.9" y="37.2">DP</text>
</g>
<g font-size=".5" fill="#840000">
<text x="184.3" y="77.9">A</text>
<text x="241.5" y="77.9">A</text>
<text x="181.5" y="81.7">E</text>
<text x="181.8" y="78.6">F</text>
<text x="183.8" y="82.5">D</text>
<text x="184" y="79.4">G</text>
<text x="186.3" y="81.7">C</text>
<text x="186.6" y="78.6">B</text>
<text x="187.3" y="83.2">DP</text>
<text x="238.7" y="81.7">E</text>
<text x="238.9" y="78.6">F</text>
<text x="240.9" y="82.5">D</text>
<text x="241.2" y="79.4">G</text>
<text x="243.5" y="81.7">C</text>
<text x="243.7" y="78.6">B</text>
<text x="244.5" y="83.2">DP</text>
</g>
</svg>
